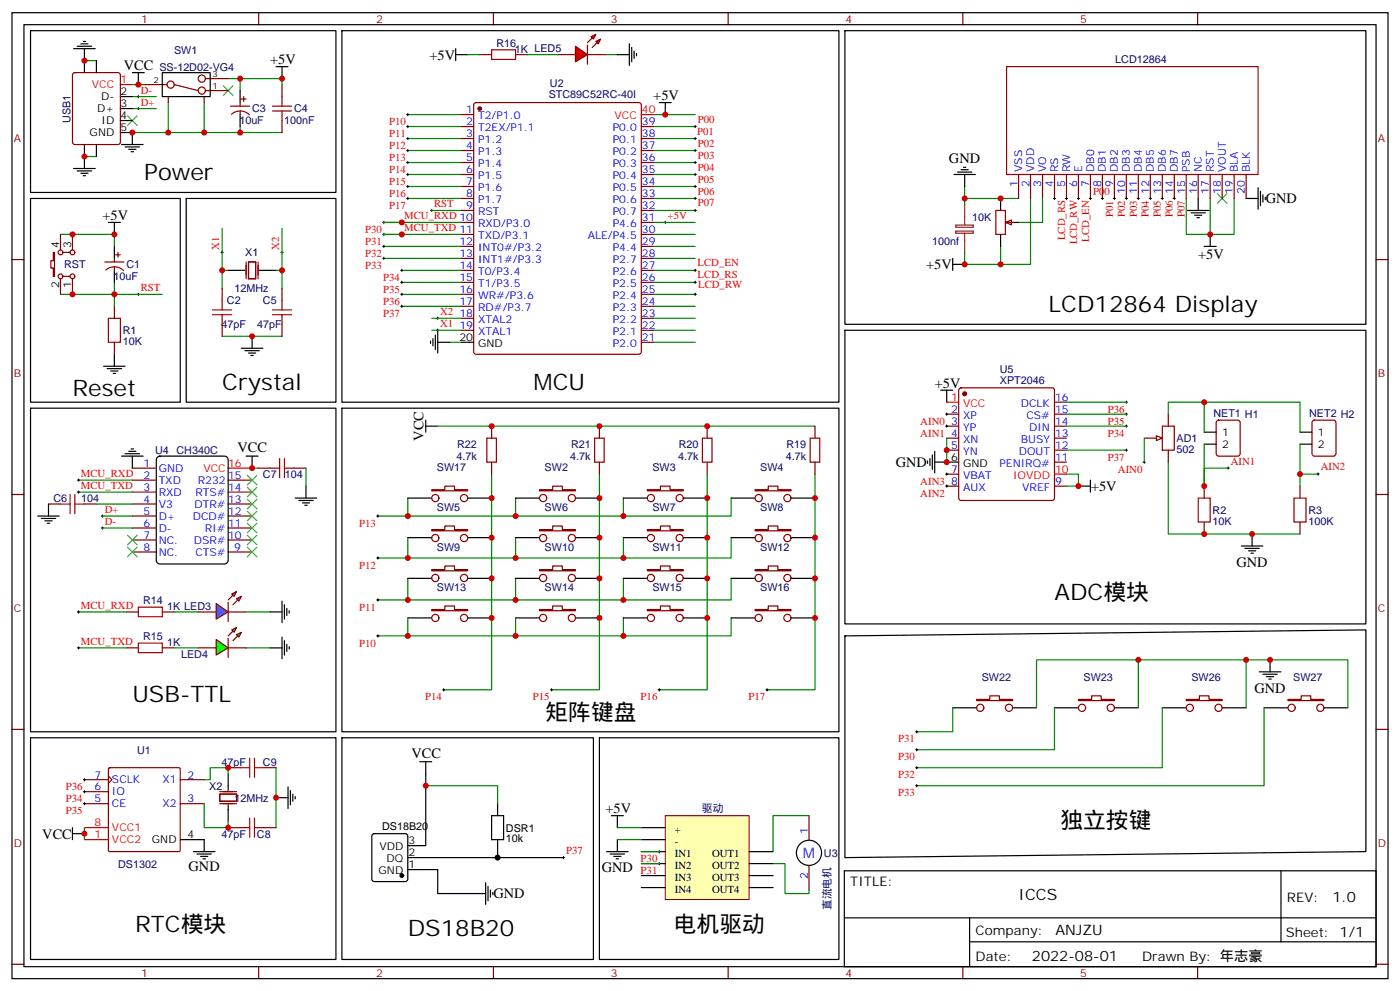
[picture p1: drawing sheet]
<svg xmlns="http://www.w3.org/2000/svg" width="412mm" height="292mm" viewBox="0 0 412 292" stroke-linecap="round" stroke-linejoin="round" font-family="sans-serif">
<g fill="none" stroke="#a10000" stroke-width=".35">
<path d="M80.3 32.7h5.6M80.3 31.3h5.6M83.1 28.4v2.9M83.1 32.7v2.8M31.9 93.7h3.6v7.1h-3.6zM62.6 92.6h5.7M62.6 91.2h5.7M65.4 88.4v2.8M65.4 92.6v2.9M80.3 92.6h5.6M80.3 91.2h5.6M83.1 88.4v2.8"/>
<path d="M83.1 92.6v2.9M79.6 137.8h2.8M82.4 135v5.6M83.8 135v5.6M83.8 137.8h2.8M17.8 148.4h2.8M20.6 145.6v5.6M22 145.6v5.6M22 148.4h2.9M40.7 178.7h7.1v2.8h-7.1z"/>
</g>
<g fill="none" stroke="#870000" stroke-width=".35">
<path d="M76.2 3.7v3.6M145.3 3.7v3.6M214.5 3.7v3.6M283.6 3.7v3.6M352.8 3.7v3.6M21.6 21.6l.4-.2h12.7l.7 .4 .1 20-.5 .7h-13l-.6-.4-.1-20zM42.5 24.9h6.7M49.6 28.4v1.8M51.3 24.9l7.1 1.8M60.1 28.4v1.8M60.5 26.7h6.7M60.5 23.1h6.7"/>
<path d="M67.9 31.3h5.7M68.2 33.6a3.8 3.8 0 0 1 5.2 .2M70.7 30.2v1.1M70.7 32.7v1M71.1 29.1h1.4M71.8 28.4v1.4M83.1 24.9v3.5M83.1 35.5v3.5M136 33.7h3.5M136 37.3h3.5M139.8 30.4l.4-.2h48l.7 .4v73l-.4 .6-48.3 .1-.6-.5-.1-72.9zM188.9 37.3h3.5"/>
<path d="M136 40.8h3.5M136 44.3h3.5M136 47.8h3.5M136 51.4h3.5M136 54.9h3.5M136 58.4h3.5M188.9 40.8h3.5M188.9 44.3h3.5M188.9 47.8h3.5M188.9 51.4h3.5M188.9 54.9h3.5M188.9 58.4h3.5"/>
<path d="M3.5 76.4h3.6M15.7 74.3h.4v7.1h-.4v-2.5h-.7v-2.1h.7zM17.8 69v4.6M18.5 74.3h2.1M21.3 69v4.6M30.9 77.1h5.6M31.2 79.5a3.8 3.8 0 0 1 5.2 .2M33.7 76.1v1M33.7 78.5v1.1M34 75h1.5M34.7 74.3v1.4M72.5 77.1v5"/>
<path d="M73.2 77.1h2.1v5h-2.1zM76 77.1v5M136 61.9h3.5M136 65.5h3.5M136 69h3.5M136 72.5h3.5M136 76.1h3.5M136 79.6h3.5M188.9 61.9h3.5M188.9 65.5h3.5M188.9 69h3.5M188.9 72.5h3.5"/>
<path d="M188.9 76.1h3.5M188.9 79.6h3.5M405.3 76.4h3.6M17.8 82.1v4.5M18.5 81.4h2.1M21.3 82.1v4.5M33.7 90.2v3.5M65.4 84.9v3.5M65.4 95.5v3.5M83.1 84.9v3.5M83.1 95.5v3.5M136 83.1h3.5"/>
<path d="M136 86.6h3.5M136 90.2h3.5M136 93.7h3.5M136 97.2h3.5M188.9 83.1h3.5M188.9 86.6h3.5M188.9 90.2h3.5M188.9 93.7h3.5M188.9 97.2h3.5M33.7 100.8v3.5M188.9 100.8h3.5M39 137.8h7"/>
<path d="M76 137.8h3.6M86.6 137.8h3.5M3.5 145.6h3.6M14.3 148.4h3.5M24.9 148.4h3.5M39 148.4h7M39 141.3h7M39 144.9h7M39 151.9h7M39 155.4h7M39 159h7M67.2 148.4h7.1"/>
<path d="M67.2 141.3h7.1M67.2 144.9h7.1M67.2 151.9h7.1M67.2 155.4h7.1M67.2 159h7.1M405.3 145.6h3.6M39 162.5h7M67.2 162.5h7.1M37.2 180.1h3.5M47.8 180.1h3.5M3.5 214.7h3.6M405.3 214.7h3.6"/>
<path d="M3.5 283.8h3.6M76.2 284.6v3.5M145.3 284.6v3.5M214.5 284.6v3.5M283.6 284.6v3.5M352.8 284.6v3.5M405.3 283.8h3.6"/>
<circle cx="50.3" cy="24.9" r="1.06"/>
<circle cx="59.4" cy="26.7" r="1.06"/>
<circle cx="59.4" cy="23.1" r="1.06"/>
<circle cx="17.8" cy="74.3" r=".71"/>
<circle cx="21.3" cy="74.3" r=".71"/>
<circle cx="17.8" cy="81.4" r=".71"/>
<circle cx="21.3" cy="81.4" r=".71"/>
</g>
<g fill="none" stroke="#008700" stroke-width=".35">
<path d="M24.9 17.9h3.5M39 24.9h3.5M39 28.4h7M39 32h7M49.6 30.2v8.8M60.1 30.2v8.8h-21.1M67.2 23.1h15.9v1.8M70.7 37.3v1.7h-10.6M70.7 39h12.4M70.7 23.1v3.6M120.1 33.7h15.9M120.1 37.3h15.9"/>
<path d="M192.4 33.7h12.4M192.4 37.3h12.4M24.9 46.1h3.5M120.1 40.8h15.9M120.1 44.3h15.9M120.1 47.8h15.9M120.1 51.4h15.9M120.1 54.9h15.9M120.1 58.4h15.9M192.4 40.8h12.4M192.4 44.3h12.4M192.4 47.8h12.4"/>
<path d="M192.4 51.4h12.4M192.4 54.9h12.4M192.4 58.4h12.4M17.8 69h15.9v3.5M65.4 67.2v12.4M67.2 79.6h-1.8v5.3M81.3 79.6h1.8v5.3M83.1 67.2v12.4M113.1 72.5h22.9M113.1 76.1h22.9M113.1 65.5h22.9M113.1 69h22.9"/>
<path d="M118.4 79.6h17.6M127.2 61.9h8.8M192.4 72.5h12.4M192.4 76.1h12.4M192.4 79.6h12.4M192.4 65.5h12.4M192.4 69h12.4M192.4 61.9h12.4M17.8 86.6h30M33.7 83.1v7.1M65.4 99h17.7M118.4 83.1h17.6"/>
<path d="M118.4 86.6h17.6M118.4 90.2h17.6M127.2 97.2h8.8M127.2 93.7h8.8M192.4 83.1h12.4M192.4 86.6h12.4M192.4 90.2h12.4M192.4 93.7h12.4M192.4 97.2h12.4M132.5 100.8h3.5M192.4 100.8h12.4M74.3 137.8h1.7"/>
<path d="M23.1 144.9h15.9M23.1 141.3h15.9M28.4 148.4h10.6M30.2 151.9h8.8M30.2 155.4h8.8"/>
</g>
<g fill="none" stroke="#000" stroke-width=".29">
<path d="M40.4 32h.7M40.4 28.4h.7M40.7 28.1v.7M40.7 31.6v.7M65.1 74.3h.7M65.4 73.9v.7M82.7 74.3h.7M83.1 73.9v.7M126.8 61.9h.7M127.2 61.6v.7M195.6 65.5h.7M196 65.1v.7"/>
<path d="M40.4 86.6h.7M40.7 86.3v.7M128.6 93.7h.7M128.6 97.2h.7M128.9 93.3v.8M128.9 96.9v.7M29.8 151.9h.7M29.8 155.4h.7M30.2 151.6v.7M30.2 155.1v.7"/>
</g>
<g fill="none" stroke="#000" stroke-width=".35">
<path d="M3.5 3.7h405.4v284.4h-405.4zM7.1 7.3h398.2v277.3h-398.2zM9 9h90v47.7h-90zM21.7 14.3h6.3M22.8 13.6h4.2M23.8 12.9h2.1M24.5 12.2h.7M24.9 14.3v7.1M28.4 17.9v3.5M81.3 19.6h3.5M83.1 19.6v3.5M100.7 9h146.4v109.4h-146.4z"/>
<path d="M248.9 9h153.4v86.5h-153.4zM35.5 39h3.5v3.5M35.5 32h3.5M35.5 28.4h3.5M35.5 35.5h3.5M39 21.4h3.5M40.7 21.4v3.5M47.8 21.4h14.1v7h-14.1zM70.7 26.7v3.5M70.7 33.7v3.6M194.2 30.2h3.5M196 30.2v3.5"/>
<path d="M9 58.4h44.1v60h-44.1zM21.7 49.6h6.3M22.8 50.3h4.2M23.8 51h2.1M24.5 51.7h.7M24.9 42.5v7.1M28.4 42.5v3.6M35.8 42.5h6.4M36.9 43.3h4.2M37.9 44h2.1M38.6 44.7h.7M54.9 58.4h44.1v60h-44.1z"/>
<path d="M31.9 65.5h3.6M33.7 65.5v3.5M33.7 72.5v3.6M33.7 79.6v3.5M67.2 79.6h4.9M76.4 79.6h4.9M74.3 99v3.5M127.5 99.7v2.1M128.2 98.6v4.3M128.9 97.6v6.3M248.9 97.2h153.4v86.5h-153.4zM30.5 107.8h6.4"/>
<path d="M31.6 108.5h4.2M32.6 109.2h2.1M33.3 109.9h.7M33.7 104.3v3.5M71.1 102.5h6.3M72.1 103.2h4.3M73.2 103.9h2.1M73.9 104.6h.7M126.8 100.4v.7M128.9 100.8h3.6M136 100.8h3.5M9 120.2h90v95.2h-90z"/>
<path d="M35.8 134.3h6.4M36.9 133.6h4.2M37.9 132.9h2.1M38.6 132.2h.7M39 134.3v3.5M46.3 134.7l.8-.4h19l.9 .4 .2 .6v29.7l-.5 .8-.6 .2h-19l-.9-.5-.2-.5v-29.7zM72.5 134.3h3.5M74.3 134.3v3.5M100.7 120.2h146.4v95.2h-146.4zM11.1 151.9h6.4M12.2 152.6h4.2M13.2 153.3h2.1"/>
<path d="M13.9 154h.7M14.3 148.4v3.5M87 146.6h6.3M88 147.3h4.3M89.1 148h2.1M89.8 148.7h.7M90.1 143.1v3.5M79.6 190.7h3.5M83.1 187.5v6.4M83.8 188.6v4.2M84.5 189.7v2.1M85.2 190.4v.7"/>
<path d="M9 217.2h90v65.2h-90zM100.7 217.2h74.1v65.2h-74.1zM176.6 217.2h70.5v65.2h-70.5zM248.7 256.3h156.6v28.3h-156.6zM377.3 256.4v20.8M248.7 270.2h156.5M285.6 277.2h119.6M285.6 270.2v14.1"/>
</g>
<path d="M35.5 24.9h3.5M188.9 33.7h3.5M67.2 137.8h7.1" fill="none" stroke="#f00" stroke-width=".35"/>
<g fill="none" stroke="#3c3" stroke-width=".35">
<path d="M37.6 34.1l2.8 2.8M40.4 34.1l-2.8 2.8M65.8 25.3l2.8 2.8M68.6 25.3l-2.8 2.8M72.8 139.9l2.9 2.8M75.7 139.9l-2.9 2.8M37.6 157.6l2.8 2.8M40.4 157.6l-2.8 2.8M72.8 143.4l2.9 2.9M72.8 147l2.9 2.8M72.8 150.5l2.9 2.8M72.8 154l2.9 2.8"/>
<path d="M72.8 157.6l2.9 2.8M75.7 143.4l-2.9 2.9M75.7 147l-2.9 2.8M75.7 150.5l-2.9 2.8M75.7 154l-2.9 2.8M75.7 157.6l-2.9 2.8M37.6 161.1l2.8 2.8M40.4 161.1l-2.8 2.8M72.8 161.1l2.9 2.8M75.7 161.1l-2.9 2.8"/>
</g>
<circle cx="141.3" cy="32" r=".53" fill="#870000" stroke="#870000" stroke-width=".35"/>
<path d="M63.7 177.7l3.5 2.4-3.5 2.1z" fill="#09f" stroke="#870000" stroke-width=".35"/>
<path d="M67.2 177.3v5.7z" fill="#f00" stroke="#870000" stroke-width=".35"/>
<g fill="#870000" stroke="#870000" stroke-width=".35">
<path d="M67.2 176.6l1.4-1.4z"/>
<path d="M68.6 178l1.4-1.4z"/>
</g>
<g fill="#09f" stroke="#870000" stroke-width=".35">
<path d="M68.3 174.8l1.4-.7-.7 1.4z"/>
<path d="M69.7 176.2l1.4-.7-.7 1.5z"/>
</g>
<path d="M37.2 190.7h3.5M47.8 190.7h3.5M58.4 180.1h5.3M58.4 190.7h5.3M67.2 180.1h5.3M67.2 190.7h5.3" fill="none" stroke="#870000" stroke-width=".35"/>
<path d="M51.3 180.1h7.1M51.3 190.7h7.1M72.5 180.1h7.1M72.5 190.7h7.1" fill="none" stroke="#008700" stroke-width=".35"/>
<path d="M40.7 189.3h7.1v2.8h-7.1z" fill="none" stroke="#a10000" stroke-width=".35"/>
<g fill="#0f0" stroke="#870000" stroke-width=".35">
<path d="M69.7 186.8l1.4-.7-.7 1.4z"/>
<path d="M68.3 185.4l1.4-.7-.7 1.4z"/>
</g>
<g fill="#870000" stroke="#870000" stroke-width=".35">
<path d="M68.6 188.6l1.4-1.4z"/>
<path d="M67.2 187.2l1.4-1.4z"/>
</g>
<path d="M67.2 187.9v5.6z" fill="#f00" stroke="#870000" stroke-width=".35"/>
<path d="M63.7 188.2l3.5 2.5-3.5 2.1z" fill="#0f0" stroke="#870000" stroke-width=".35"/>
<path d="M134.2 16.1h3.6M134.2 14.3v3.6M83.1 177v6.3M83.8 178v4.2M84.5 179.1v2.1M85.2 179.8v.7M79.6 180.1h3.5" fill="none" stroke="#000" stroke-width=".35"/>
<path d="M178.3 16.1h3.6M23.1 180.1h14.1M23.1 190.7h14.1" fill="none" stroke="#008700" stroke-width=".35"/>
<g fill="#f00" stroke="#870000" stroke-width=".35">
<path d="M169.5 13.6l3.5 2.5-3.5 2.1z"/>
<path d="M173 13.3v5.6z"/>
</g>
<g fill="#870000" stroke="#870000" stroke-width=".35">
<path d="M174.4 11.1l-1.4 1.5z"/>
<path d="M174.4 14l1.5-1.4z"/>
</g>
<g fill="#f00" stroke="#870000" stroke-width=".35">
<path d="M174.1 10.8l1.4-.7-.7 1.4z"/>
<path d="M175.5 12.2l1.4-.7-.7 1.4z"/>
</g>
<g fill="none" stroke="#870000" stroke-width=".35">
<path d="M141.3 16.1h3.5M151.9 16.1h3.5M164.2 16.1h5.3M173 16.1h5.3M300 51.4v7M303.6 51.4v7M307.1 51.4v7M310.6 51.4v7M314.1 51.4v7M317.7 51.4v7M321.2 51.4v7M324.7 51.4v7"/>
<path d="M328.3 51.4v7M331.8 51.4v7M335.3 51.4v7M338.8 51.4v7M342.4 51.4v7M345.9 51.4v7M349.4 51.4v7M353 51.4v7M356.5 51.4v7M360 51.4v7M363.5 51.4v7M367.1 51.4v7"/>
<path d="M296.2 65.5l1.7-.7v1.4zM296.5 65.5h2.1M144.8 125.4v3.6M144.8 136v3.6M176.6 125.4v3.6M176.6 136v3.6M208.3 125.4v3.6M208.3 136v3.6M240.1 125.4v3.6M240.1 136v3.6M127.2 155.9h3.9v-1.1h2.8v1.1h3.9v.4h-10.6zM127.2 144.1h3.9v-1h2.8v1h3.9v.4h-10.6z"/>
<path d="M158.9 155.9h3.9v-1.1h2.8v1.1h3.9v.4h-10.6zM158.9 144.1h3.9v-1h2.8v1h3.9v.4h-10.6zM190.7 155.9h3.9v-1.1h2.8v1.1h3.9v.4h-10.6zM190.7 144.1h3.9v-1h2.8v1h3.9v.4h-10.6zM222.4 155.9h3.9v-1.1h2.8v1.1h3.9v.4h-10.6zM222.4 144.1h3.9v-1h2.8v1h3.9v.4h-10.6zM127.2 179.4h3.9v-1h2.8v1h3.9v.4h-10.6zM127.2 167.7h3.9v-1.1h2.8v1.1h3.9v.3h-10.6zM158.9 179.4h3.9v-1h2.8v1h3.9v.4h-10.6zM158.9 167.7h3.9v-1.1h2.8v1.1h3.9v.3h-10.6zM190.7 179.4h3.9v-1h2.8v1h3.9v.4h-10.6zM190.7 167.7h3.9v-1.1h2.8v1.1h3.9v.3h-10.6z"/>
<path d="M222.4 179.4h3.9v-1h2.8v1h3.9v.4h-10.6zM222.4 167.7h3.9v-1.1h2.8v1.1h3.9v.3h-10.6zM24.9 229.5h7M24.9 236.6h7M24.9 233h7M31.9 228.5l1.1 1-1.1 1.1M32 226.2l.3-.2h20.4l.3 .2 .1 24.1-.2 .3-20.6 .1-.3-.2zM53.1 229.5h7M53.1 236.6h7M64.7 233.8h5v2.1h-5zM64.7 236.6h5M64.7 233h5"/>
<path d="M67.2 226h3.5M77.8 226h3.5M67.2 243.6h3.5M77.8 243.6h3.5"/>
<circle cx="128.2" cy="158.4" r="1.06"/>
<circle cx="128.2" cy="146.6" r="1.06"/>
<circle cx="136.7" cy="158.4" r="1.06"/>
<circle cx="136.7" cy="146.6" r="1.06"/>
<circle cx="160" cy="158.4" r="1.06"/>
<circle cx="160" cy="146.6" r="1.06"/>
<circle cx="168.5" cy="158.4" r="1.06"/>
<circle cx="168.5" cy="146.6" r="1.06"/>
<circle cx="191.7" cy="158.4" r="1.06"/>
<circle cx="191.7" cy="146.6" r="1.06"/>
<circle cx="200.2" cy="158.4" r="1.06"/>
<circle cx="200.2" cy="146.6" r="1.06"/>
<circle cx="223.5" cy="158.4" r="1.06"/>
<circle cx="223.5" cy="146.6" r="1.06"/>
<circle cx="232" cy="158.4" r="1.06"/>
<circle cx="232" cy="146.6" r="1.06"/>
<circle cx="128.2" cy="170.1" r="1.06"/>
<circle cx="136.7" cy="170.1" r="1.06"/>
<circle cx="160" cy="170.1" r="1.06"/>
<circle cx="168.5" cy="170.1" r="1.06"/>
<circle cx="191.7" cy="170.1" r="1.06"/>
<circle cx="200.2" cy="170.1" r="1.06"/>
<circle cx="223.5" cy="170.1" r="1.06"/>
<circle cx="232" cy="170.1" r="1.06"/>
<circle cx="128.2" cy="181.9" r="1.06"/>
<circle cx="136.7" cy="181.9" r="1.06"/>
<circle cx="160" cy="181.9" r="1.06"/>
<circle cx="168.5" cy="181.9" r="1.06"/>
<circle cx="191.7" cy="181.9" r="1.06"/>
<circle cx="200.2" cy="181.9" r="1.06"/>
<circle cx="223.5" cy="181.9" r="1.06"/>
<circle cx="232" cy="181.9" r="1.06"/>
</g>
<g fill="none" stroke="#000" stroke-width=".35">
<path d="M181.9 16.1h3.5M185.4 12.9v6.4M186.1 14v4.2M186.8 15v2.1M187.5 15.7v.7M281 51.4h6.3M282 50.7h4.3M283.1 50h2.1M283.8 49.2h.7M284.2 51.4v3.5M294.7 58.4v3.5M353 58.4v3.5"/>
<path d="M367.1 58.4h3.5M370.6 55.2v6.4M371.3 56.3v4.2M372 57.4v2.1M372.7 58.1v.7M280.6 77.8h3.6M280.6 76.1v3.5M294.7 69v3.5M298.3 65.5h1.7M349.8 61.9h6.3M350.8 62.7h4.3M351.9 63.4h2.1"/>
<path d="M352.6 64.1h.7M354.7 72.5h3.5M356.5 69v3.5M125.4 125.4h3.5M125.4 123.7v3.5M120.1 158.3h7.1M120.1 146.6h7.1M137.8 158.3h7M137.8 146.6h7M151.9 158.3h7M151.9 146.6h7M169.5 158.3h7.1"/>
<path d="M169.5 146.6h7.1M183.6 158.3h7.1M183.6 146.6h7.1M201.3 158.3h7M201.3 146.6h7M215.4 158.3h7M215.4 146.6h7M233 158.3h7.1M233 146.6h7.1M120.1 170.3h7.1M137.8 170.3h7M151.9 170.3h7"/>
<path d="M169.5 170.3h7.1M183.6 170.3h7.1M201.3 170.3h7M215.4 170.3h7M233 170.3h7.1M120.1 181.9h7.1M137.8 181.9h7M151.9 181.9h7M169.5 181.9h7.1M183.6 181.9h7.1M201.3 181.9h7M215.4 181.9h7"/>
<path d="M233 181.9h7.1M67.2 227.8v4.9M67.2 236.9v5M81.3 234.8h3.5M84.8 231.6v6.4M85.5 232.7v4.2M86.3 233.8v2.1M87 234.5v.7M123.6 224.2h3.6M125.4 224.2v24.7h-5.3M146.6 236.6v3.5M21.3 245.4h3.6"/>
<path d="M21.3 243.6v3.6M53.1 247.2h7v3.5M57 250.7h6.3M58 251.4h4.3M59.1 252.1h2.1M59.8 252.8h.7M109.8 245.6l.4-.2h9.2l.5 .2 .2 .5v12.7l-.2 .5-.5 .2h-9.2l-.5-.2-.2-.5v-12.7zM120.1 252.4h45.9M120.1 256h8.8v7h14.2M143.1 259.9v6.3M144.8 240.1h3.5v7.1h-3.5zM146.6 247.2v5.2"/>
<path d="M143.8 260.9v4.2M144.5 262v2.1M145.2 262.7v.7"/>
</g>
<g fill="none" stroke="#a10000" stroke-width=".35">
<path d="M144.8 14.7h7.1v2.8h-7.1zM293.3 61.9h2.9v7.1h-2.9zM143.4 129h2.8v7h-2.8zM175.2 129h2.8v7h-2.8zM206.9 129h2.8v7h-2.8zM238.7 129h2.8v7h-2.8zM70.7 226h2.9M73.6 223.2v5.6M75 223.2v5.6M75 226h2.8M70.7 243.6h2.9M73.6 240.8v5.7"/>
<path d="M75 243.6h2.8M75 240.8v5.7"/>
</g>
<g fill="none" stroke="#008700" stroke-width=".35">
<path d="M137.8 16.1h3.5M155.4 16.1h8.8M284.2 58.4h15.8M284.2 54.9v5.3M303.6 58.4v19.4h-19.4v-3.5M307.1 58.4v7.1h-7.1M349.4 58.4v10.6h7.1v-10.6M363.5 58.4v10.6h-7M294.7 72.5v5.3M90.1 137.8v5.3M128.9 125.4h111.2M144.8 139.6v63.5h-14.1"/>
<path d="M176.6 139.6v63.5h-14.1M208.3 139.6v63.5h-14.1M240.1 139.6v63.5h-14.1M120.1 146.6v5.3M120.1 158.3v6M151.9 146.6v5.3M151.9 158.3v6M183.6 146.6v5.3M183.6 158.3v6M215.4 158.3v6h-104.1M215.4 146.6v5.3h-104.1M120.1 170.3v6.3"/>
<path d="M151.9 170.3v6.3M183.6 170.3v6.3M215.4 170.3v6.3h-104.1M120.1 181.9v5.3M151.9 181.9v5.3M183.6 181.9v5.3M215.4 181.9v5.3h-104.1M60.1 236.6v7h7.1v-1.7M67.2 227.8v-1.8h-5.3v3.5h-1.8M81.3 226v17.6M125.4 231.3h21.2v5.3M24.9 243.6v3.6"/>
</g>
<path d="M118 69h.7M118 65.5h.7M118.4 65.1v.7M118.4 68.7v.7M22.8 141.3h.7M22.8 144.9h.7M23.1 141v.7M23.1 144.5v.7M23.1 179.8v.7M22.8 180.1h.7M22.8 190.7h.7M23.1 190.4v.7" fill="none" stroke="#000" stroke-width=".29"/>
<path d="M358.6 57l2.8 2.8M361.4 57l-2.8 2.8" fill="none" stroke="#3c3" stroke-width=".35"/>
<path d="M296.5 19.6h74.1v31.8h-74.1z" fill="none" stroke="#900" stroke-width=".35"/>
<path d="M281.5 66.3h5.2v.6h-5.2zM281.5 68h5.2v.7h-5.2zM284.2 60.2v6M284.2 68.7v5.6" fill="none" stroke="#8c2424" stroke-width=".35"/>
<circle cx="118.4" cy="257.7" r=".53" fill="#000" stroke="#000" stroke-width=".35"/>
<path d="M24.9 247.2h7M24.9 243.6h7" fill="none" stroke="#f00" stroke-width=".35"/>
<path d="M196 240.1h24.7v24.7h-24.7z" fill="#ffffb0" stroke="#800000" stroke-width=".29"/>
<g fill="none" stroke="#000" stroke-width=".35">
<path d="M277.1 114.9h3.5M278.9 114.9v3.5M273.2 135.7v.7M273.9 135v2.1M274.6 133.9v4.2M275.3 136h7.1M275.3 132.9v6.3M354.7 127.2h3.5M354.7 130.7h3.5M382.9 127.2h3.6M382.9 130.7h3.6M317.7 143.1h3.5"/>
<path d="M321.2 141.3v3.6M368.8 157.2v3.5M365.7 160.7h6.3M366.7 161.4h4.2M367.8 162.1h2.1M368.5 162.8h.7M178.7 250.7h6.3M179.7 251.4h4.3M180.1 240.1h3.5M180.8 252.1h2.1M181.5 252.8h.7M181.9 240.1v3.5"/>
<path d="M181.9 247.2v3.5M188.9 243.6h7.1M188.9 247.2h7.1M188.9 250.7h7.1M188.9 254.2h7.1M188.9 257.7h7.1M220.7 250.7h7M220.7 254.2h7M220.7 257.7h7M188.9 261.3h7.1M220.7 261.3h7"/>
<circle cx="238.3" cy="251" r="3.7"/>
</g>
<g fill="none" stroke="#870000" stroke-width=".35">
<path d="M282.6 114.4l.5-.2h26.8l.5 .2 .2 .5v31.7l-.2 .5-.5 .2h-26.8l-.5-.2-.2-.5v-31.7zM310.6 118.4h3.5M278.9 121.9h3.5M278.9 125.4h3.5M278.9 129h3.5M278.9 132.5h3.5M278.9 139.6h3.5M310.6 121.9h3.5M310.6 125.4h3.5M310.6 129h3.5M310.6 132.5h3.5M310.6 136h3.5"/>
<path d="M337.1 129h3.5M342.4 125.4h3.5v7.1h-3.5zM344.1 121.9v3.5M344.1 132.5v3.5M358.5 123.9l.5-.2h5.6l.6 .4 .1 9.5-.5 .6-5.8 .1-.7-.5-.1-9.4zM386.7 123.9l.5-.2h5.6l.7 .4v9.5l-.4 .6-5.9 .1-.7-.5v-9.4zM278.9 143.1h3.5M310.6 143.1h3.5M354.7 143.1v3.5M354.7 153.7v3.5M382.9 143.1v3.5M382.9 153.7v3.5"/>
<path d="M238.3 240.1v7.1M238.3 254.9v7.1"/>
</g>
<g fill="none" stroke="#008700" stroke-width=".35">
<path d="M314.1 118.4h17.7M278.9 129v7M314.1 139.6h3.6v3.5h-3.6M314.1 121.9h17.7M314.1 125.4h17.7M314.1 132.5h17.7M344.1 136v21.2h38.8M354.7 130.7v12.4M382.9 130.7v12.4M181.9 243.6h7M181.9 247.2h7M227.7 254.2h3.5v8.8h7.1v-1"/>
<path d="M238.3 240.1h-10.6v10.6"/>
</g>
<circle cx="284.2" cy="115.9" r=".53" fill="#870000" stroke="#870000" stroke-width=".35"/>
<path d="M278.9 118.4h3.5M310.6 139.6h3.5" fill="none" stroke="#f00" stroke-width=".35"/>
<g fill="none" stroke="#000" stroke-width=".29">
<path d="M331.4 118.4h.7M331.8 118v.7M278.5 125.4h.7M278.5 121.9h.7M278.5 139.6h.7M278.9 121.6v.7M278.9 125.1v.7M278.9 139.2v.7M331.4 125.4h.7M331.4 121.9h.7M331.4 132.5h.7M331.8 121.6v.7"/>
<path d="M331.8 125.1v.7M331.8 132.2v.7M278.5 143.1h.7M278.9 142.7v.7"/>
</g>
<path d="M353 146.6h3.5v7.1h-3.5zM381.2 146.6h3.5v7.1h-3.5z" fill="none" stroke="#a10000" stroke-width=".35"/>
<path d="M340.6 128.3l1.8 .7-1.8 .7z" fill="#f0f0f0" stroke="#870000" stroke-width=".35"/>
<g fill="none" stroke="#008700" stroke-width=".35">
<path d="M113.1 65.5h5.3M113.1 69h5.3M354.7 118.4v8.8M337.1 129v7M344.1 121.9v-3.5h38.8v8.8M361.8 137.8h-7.1v5.3M382.9 139.6h5.3M335.3 194.2v14.2M367.1 194.2v14.2M280.6 208.4v7h-10.5M305.3 208.4v-14.2h91.8v14.2M310.6 208.4v12.3h-40.5"/>
<path d="M342.4 208.4v17.6h-72.3M372.4 208.4v22.9h-102.3M188.9 254.2h5.3M188.9 250.7h5.3"/>
</g>
<g fill="none" stroke="#000" stroke-width=".29">
<path d="M119.8 37.3h.7M119.8 33.7h.7M120.1 33.4v.7M120.1 36.9v.7M204.4 37.3h.7M204.8 36.9v.7M119.8 44.3h.7M119.8 40.8h.7M119.8 47.8h.7M119.8 51.4h.7M119.8 54.9h.7M119.8 58.4h.7"/>
<path d="M120.1 40.4v.7M120.1 44v.7M120.1 47.5v.7M120.1 51v.7M120.1 54.5v.7M120.1 58.1v.7M204.4 44.3h.7M204.4 40.8h.7M204.4 47.8h.7M204.4 51.4h.7M204.4 54.9h.7M204.4 58.4h.7"/>
<path d="M204.8 40.4v.7M204.8 44v.7M204.8 47.5v.7M204.8 51v.7M204.8 54.5v.7M204.8 58.1v.7M310.3 58.4h.7M310.6 58.1v.7M313.8 58.4h.7M314.1 58.1v.7M317.3 58.4h.7M317.7 58.1v.7"/>
<path d="M320.9 58.4h.7M321.2 58.1v.7M324.4 58.4h.7M324.7 58.1v.7M327.9 58.4h.7M328.3 58.1v.7M331.4 58.4h.7M331.8 58.1v.7M335 58.4h.7M335.3 58.1v.7M338.5 58.4h.7M338.8 58.1v.7"/>
<path d="M342 58.4h.7M342.4 58.1v.7M345.5 58.4h.8M345.9 58.1v.7M112.7 69h.7M112.7 65.5h.7M112.7 72.5h.7M112.7 76.1h.7M113.1 65.1v.7M113.1 68.7v.7M113.1 72.2v.7M113.1 75.7v.7"/>
<path d="M118 79.6h.7M118.4 79.2v.7M204.4 79.6h.7M204.4 61.9h.7M204.8 61.6v.7M204.8 79.2v.7M118 86.6h.7M118 83.1h.7M118 90.2h.7M118.4 82.8v.7M118.4 86.3v.7M118.4 89.8v.7"/>
<path d="M204.4 86.6h.7M204.4 83.1h.7M204.8 82.8v.7M204.8 86.3v.7M336.7 136h.7M337.1 135.7v.7M361.4 137.8h.7M361.8 137.4v.7M387.9 139.6h.7M388.2 139.2v.7M110.9 151.9h.8M111.3 151.6v.7"/>
<path d="M110.9 164.3h.8M110.9 176.6h.8M111.3 163.9v.7M111.3 176.2v.8M110.9 187.2h.8M111.3 186.8v.7M130.4 203.1h.7M130.7 202.7v.7M162.1 203.1h.7M162.5 202.7v.7M193.9 203.1h.7M194.2 202.7v.7"/>
<path d="M225.6 203.1h.7M226 202.7v.7M269.7 215.4h.7M270.1 215.1v.7M24.5 229.5h.7M24.5 236.6h.7M24.5 233h.7M24.9 229.2v.7M24.9 232.7v.7M24.9 236.2v.7M269.7 220.7h.7M269.7 226h.7"/>
<path d="M269.7 231.3h.7M270.1 220.3v.8M270.1 225.6v.7M270.1 230.9v.7M165.6 252.4h.7M166 252.1v.7M193.9 250.7h.7M193.9 254.2h.7M194.2 250.3v.7M194.2 253.9v.7"/>
</g>
<g fill="none" stroke="#000" stroke-width=".35">
<path d="M248.9 187.2l153.4-1.8v65.3l-153.4 1.7zM370.9 197.8h6.4M372 198.5h4.2M373.1 199.2h2.1M373.8 199.9h.7M374.1 194.2v3.6M280.6 208.4h7.1M298.3 208.4h7M310.6 208.4h7.1M328.3 208.4h7M342.4 208.4h7M360 208.4h7.1"/>
<path d="M372.4 208.4h7M390 208.4h7.1"/>
</g>
<g fill="none" stroke="#870000" stroke-width=".35">
<path d="M287.7 205.9h3.9v-1.1h2.8v1.1h3.9v.3h-10.6zM317.7 205.9h3.9v-1.1h2.8v1.1h3.9v.3h-10.6zM349.4 205.9h3.9v-1.1h2.8v1.1h3.9v.3h-10.6zM379.4 205.9h3.9v-1.1h2.8v1.1h3.9v.3h-10.6z"/>
<circle cx="288.7" cy="208.4" r="1.06"/>
<circle cx="297.2" cy="208.4" r="1.06"/>
<circle cx="318.7" cy="208.4" r="1.06"/>
<circle cx="327.2" cy="208.4" r="1.06"/>
<circle cx="350.5" cy="208.4" r="1.06"/>
<circle cx="359" cy="208.4" r="1.06"/>
<circle cx="380.5" cy="208.4" r="1.06"/>
<circle cx="388.9" cy="208.4" r="1.06"/>
</g>
<g fill="#c00">
<circle cx="83.1" cy="79.6" r=".88"/>
<circle cx="70.7" cy="39" r=".88"/>
<circle cx="70.7" cy="23.1" r=".88"/>
<circle cx="49.6" cy="39" r=".88"/>
<circle cx="39" cy="39" r=".88"/>
<circle cx="40.7" cy="24.9" r=".88"/>
<circle cx="24.9" cy="46.1" r=".88"/>
<circle cx="24.9" cy="17.9" r=".88"/>
<circle cx="60.1" cy="39" r=".88"/>
<circle cx="83.1" cy="23.1" r=".88"/>
<circle cx="33.7" cy="86.6" r=".88"/>
<circle cx="65.4" cy="79.6" r=".88"/>
<circle cx="74.3" cy="99" r=".88"/>
<circle cx="33.7" cy="69" r=".88"/>
<circle cx="21.3" cy="86.6" r=".88"/>
<circle cx="21.3" cy="69" r=".88"/>
<circle cx="74.3" cy="137.8" r=".88"/>
<circle cx="144.8" cy="125.4" r=".88"/>
<circle cx="176.6" cy="125.4" r=".88"/>
<circle cx="208.3" cy="125.4" r=".88"/>
<circle cx="176.6" cy="146.6" r=".88"/>
<circle cx="176.6" cy="158.3" r=".88"/>
<circle cx="176.6" cy="170.3" r=".88"/>
<circle cx="176.6" cy="181.9" r=".88"/>
<circle cx="144.8" cy="181.9" r=".88"/>
<circle cx="151.9" cy="187.2" r=".88"/>
<circle cx="151.9" cy="176.6" r=".88"/>
<circle cx="151.9" cy="164.3" r=".88"/>
<circle cx="151.9" cy="151.9" r=".88"/>
<circle cx="208.3" cy="146.6" r=".88"/>
<circle cx="208.3" cy="158.3" r=".88"/>
<circle cx="208.3" cy="170.3" r=".88"/>
<circle cx="144.8" cy="146.6" r=".88"/>
<circle cx="144.8" cy="158.3" r=".88"/>
<circle cx="144.8" cy="170.3" r=".88"/>
<circle cx="120.1" cy="151.9" r=".88"/>
<circle cx="183.6" cy="151.9" r=".88"/>
<circle cx="120.1" cy="164.3" r=".88"/>
<circle cx="183.6" cy="164.3" r=".88"/>
<circle cx="183.6" cy="176.6" r=".88"/>
<circle cx="120.1" cy="176.6" r=".88"/>
<circle cx="120.1" cy="187.2" r=".88"/>
<circle cx="183.6" cy="187.2" r=".88"/>
<circle cx="208.3" cy="181.9" r=".88"/>
<circle cx="240.1" cy="181.9" r=".88"/>
<circle cx="240.1" cy="170.3" r=".88"/>
<circle cx="240.1" cy="158.3" r=".88"/>
<circle cx="240.1" cy="146.6" r=".88"/>
<circle cx="284.2" cy="77.8" r=".88"/>
<circle cx="284.2" cy="58.4" r=".88"/>
<circle cx="294.7" cy="58.4" r=".88"/>
<circle cx="294.7" cy="77.8" r=".88"/>
<circle cx="356.5" cy="69" r=".88"/>
</g>
<circle cx="146.6" cy="252.4" r=".88" fill="#000"/>
<g fill="#c00">
<circle cx="125.4" cy="231.3" r=".88"/>
<circle cx="81.3" cy="234.8" r=".88"/>
<circle cx="67.2" cy="226" r=".88"/>
<circle cx="67.2" cy="243.6" r=".88"/>
<circle cx="24.9" cy="245.4" r=".88"/>
<circle cx="278.9" cy="136" r=".88"/>
<circle cx="278.9" cy="132.5" r=".88"/>
<circle cx="317.7" cy="143.1" r=".88"/>
<circle cx="368.8" cy="157.2" r=".88"/>
<circle cx="354.7" cy="118.4" r=".88"/>
<circle cx="354.7" cy="143.1" r=".88"/>
<circle cx="382.9" cy="139.6" r=".88"/>
<circle cx="354.7" cy="157.2" r=".88"/>
<circle cx="196" cy="33.7" r=".88"/>
<circle cx="367.1" cy="194.2" r=".88"/>
<circle cx="335.3" cy="194.2" r=".88"/>
<circle cx="374.1" cy="194.2" r=".88"/>
<circle cx="118.4" cy="65.5" r=".88"/>
<circle cx="118.4" cy="69" r=".88"/>
</g>
<g font-size="6.7">
<text x="42.5" y="53.1">Power</text>
<text x="308.9" y="91.9">LCD12864 Display</text>
<text x="21.3" y="116.6">Reset</text>
<text x="65.4" y="114.9">Crystal</text>
<text x="157.2" y="114.9">MCU</text>
<text x="310.6" y="176.6">ADC模块</text>
<text x="39" y="206.6">USB-TTL</text>
<text x="160.7" y="211.9">矩阵键盘</text>
<text x="312.4" y="243.6">独立按键</text>
<text x="39.8" y="274.5">RTC模块</text>
<text x="120.1" y="275.4">DS18B20</text>
<text x="198.5" y="274.5">电机驱动</text>
</g>
<text font-size="4.6" x="300" y="264.8">ICCS</text>
<g font-size="4.2">
<text x="126.5" y="17.5">+5V</text>
<text x="36.5" y="20.7">VCC</text>
<text x="79.6" y="18.9">+5V</text>
<text x="192.4" y="29.5">+5V</text>
<text x="279.5" y="48">GND</text>
<text x="372.9" y="59.7">GND</text>
<text x="30.2" y="64.8">+5V</text>
<text x="352.9" y="76.4">+5V</text>
<text x="272.8" y="79.1">+5V</text>
<text x="275.3" y="114.2">+5V</text>
<text x="124.7" y="129.7" transform="rotate(-90 124.7 129.7)">VCC</text>
<text x="69.9" y="133.1">VCC</text>
<text x="263.9" y="137.4">GND</text>
<text x="321.4" y="144.5">+5V</text>
<text x="364.2" y="166.8">GND</text>
<text x="369.5" y="203.9">GND</text>
<text x="121.2" y="223.2">VCC</text>
<text x="178.3" y="239.4">+5V</text>
<text x="12.5" y="246.8">VCC</text>
<text x="55.6" y="256.3">GND</text>
<text x="177.3" y="256.7">GND</text>
<text x="145.3" y="264.4">GND</text>
<text x="392.5" y="265.6">1.0</text>
<text x="310.9" y="275.2">ANJZU</text>
<text x="304" y="283">2022-08-01</text>
</g>
<text font-size="4.2" fill="#00f" x="236.5" y="252.4">M</text>
<g font-size="3.9">
<text x="250.5" y="260.9">TITLE:</text>
<text x="379.1" y="265.6">REV:</text>
<text x="287.4" y="275.1">Company:</text>
<text x="378.7" y="275.7">Sheet: 1/1</text>
<text x="287.4" y="282.8">Date:</text>
<text x="336.4" y="282.9">Drawn By: 年志豪</text>
</g>
<g font-size="3.2" fill="#800">
<text x="41.6" y="6.7">1</text>
<text x="110.8" y="6.7">2</text>
<text x="179.9" y="6.7">3</text>
<text x="249.1" y="6.7">4</text>
<text x="318.2" y="6.7">5</text>
<text x="4.1" y="41.8">A</text>
<text x="405.9" y="41.8">A</text>
<text x="4.1" y="111">B</text>
<text x="405.9" y="111">B</text>
<text x="4.1" y="180.1">C</text>
<text x="405.9" y="180.1">C</text>
<text x="4.1" y="249.3">D</text>
<text x="405.9" y="249.3">D</text>
<text x="41.6" y="287.5">1</text>
<text x="110.8" y="287.5">2</text>
<text x="179.9" y="287.5">3</text>
<text x="249.1" y="287.5">4</text>
<text x="318.2" y="287.5">5</text>
</g>
<g font-size="3.2" fill="#000080">
<text x="51.3" y="15.9">SW1</text>
<text x="146.2" y="13.7">R16</text>
<text x="151.6" y="15.5">1K LED5</text>
<text x="46.9" y="20.8">SS-12D02-VG4</text>
<text x="328.5" y="18.6">LCD12864</text>
<text x="161.6" y="28.9">STC89C52RC-40I</text>
<text x="162" y="25.7">U2</text>
<text x="74.3" y="33.1">C3</text>
<text x="86.6" y="33.1">C4</text>
<text x="20.7" y="36.3" transform="rotate(-90 20.7 36.3)">USB1</text>
<text x="70.5" y="36.6">10uF</text>
<text x="83.7" y="36.6">100nF</text>
<text x="286.4" y="64.9">10K</text>
<text x="274.6" y="72">100nf</text>
<text x="72.2" y="75.4">X1</text>
<text x="18.9" y="79">RST</text>
<text x="33.5" y="82.5">10uF</text>
<text x="37.2" y="78.9">C1</text>
<text x="66.9" y="89.5">C2</text>
<text x="69" y="86">12MHz</text>
<text x="77.4" y="89.5">C5</text>
<text x="36.2" y="101.5">10K</text>
<text x="36.2" y="98.3">R1</text>
<text x="65.2" y="96.6">47pF</text>
<text x="75.8" y="96.6">47pF</text>
<text x="294.5" y="113.1">XPT2046</text>
<text x="294.5" y="109.9">U5</text>
<text x="357.4" y="122.6">NET1 H1</text>
<text x="385.6" y="122.6">NET2 H2</text>
<text x="346.6" y="130.1">AD1</text>
<text x="45.7" y="133.6">U4</text>
<text x="52" y="133.8">CH340C</text>
<text x="134.5" y="135.5">4.7k</text>
<text x="134.7" y="132">R22</text>
<text x="168" y="135.5">4.7k</text>
<text x="168.3" y="132">R21</text>
<text x="199.7" y="135.5">4.7k</text>
<text x="199.9" y="132">R20</text>
<text x="231.5" y="135.5">4.7k</text>
<text x="231.7" y="132">R19</text>
<text x="346.6" y="133.3">502</text>
<text x="77.4" y="140.7">C7</text>
<text x="83.9" y="140.7">104</text>
<text x="128.7" y="138.7">SW17</text>
<text x="160.4" y="138.7">SW2</text>
<text x="192.2" y="138.7">SW3</text>
<text x="223.9" y="138.7">SW4</text>
<text x="15.7" y="147.7">C6</text>
<text x="23.9" y="147.7">104</text>
<text x="128.7" y="150.4">SW5</text>
<text x="160.4" y="150.4">SW6</text>
<text x="192.2" y="150.4">SW7</text>
<text x="223.9" y="150.4">SW8</text>
<text x="357.2" y="154.4">10K</text>
<text x="357.2" y="151.3">R2</text>
<text x="385.4" y="154.4">100K</text>
<text x="385.4" y="151.3">R3</text>
<text x="128.7" y="162.2">SW9</text>
<text x="160.4" y="162.2">SW10</text>
<text x="192.2" y="162.2">SW11</text>
<text x="223.9" y="162.2">SW12</text>
<text x="128.7" y="173.9">SW13</text>
<text x="160.4" y="173.9">SW14</text>
<text x="192.2" y="173.9">SW15</text>
<text x="223.9" y="173.9">SW16</text>
<text x="42.2" y="177.7">R14</text>
<text x="49.3" y="179.5">1K LED3</text>
<text x="42.2" y="188.3">R15</text>
<text x="49.3" y="190.1">1K</text>
<text x="53.4" y="193.7">LED4</text>
<text x="289.2" y="200.4">SW22</text>
<text x="319.2" y="200.4">SW23</text>
<text x="350.9" y="200.4">SW26</text>
<text x="380.9" y="200.4">SW27</text>
<text x="40.4" y="221.8">U1</text>
<text x="65.2" y="225.4">47pF</text>
<text x="77.4" y="225.4">C9</text>
<text x="61.7" y="232.4">X2</text>
<text x="69" y="236">12MHz</text>
<text x="206.8" y="239">驱动</text>
<text x="65.2" y="246.5">47pF</text>
<text x="75.7" y="246.5">C8</text>
<text x="34.8" y="255.4">DS1302</text>
<text x="242.7" y="252.2">U3</text>
<text x="244.7" y="267.9" transform="rotate(-90 244.7 267.9)">直流电机</text>
</g>
<g font-size="3.2" fill="#f00">
<text x="27.1" y="26">VCC</text>
<text x="35.5" y="24.6">1</text>
<text x="41.5" y="27.6">D-</text>
<text x="41.5" y="31.1">D+</text>
<text x="181" y="35.1">VCC</text>
<text x="189.1" y="33.4">40</text>
<text x="114.6" y="40.4">P11</text>
<text x="114.6" y="36.9">P10</text>
<text x="205.3" y="39.8">P01</text>
<text x="205.5" y="36.3">P00</text>
<text x="114.6" y="43.9">P12</text>
<text x="114.6" y="47.4">P13</text>
<text x="205.6" y="43.1">P02</text>
<text x="205.6" y="46.7">P03</text>
<text x="114.6" y="51">P14</text>
<text x="205.6" y="50.2">P04</text>
<text x="205.6" y="53.7">P05</text>
<text x="114.6" y="54.5">P15</text>
<text x="114.6" y="58">P16</text>
<text x="205.6" y="57.3">P06</text>
<text x="322" y="57.3">P00</text>
<text x="114.6" y="61.6">P17</text>
<text x="119.1" y="64.6">MCU_RXD 10</text>
<text x="127.9" y="61.1">RST</text>
<text x="196.7" y="64.6">+5V</text>
<text x="205.6" y="60.8">P07</text>
<text x="327.9" y="63.9" transform="rotate(-90 327.9 63.9)">P01</text>
<text x="331.4" y="63.9" transform="rotate(-90 331.4 63.9)">P02</text>
<text x="334.9" y="63.9" transform="rotate(-90 334.9 63.9)">P03</text>
<text x="338.5" y="63.9" transform="rotate(-90 338.5 63.9)">P04</text>
<text x="342" y="63.9" transform="rotate(-90 342 63.9)">P05</text>
<text x="345.5" y="63.9" transform="rotate(-90 345.5 63.9)">P06</text>
<text x="349" y="63.9" transform="rotate(-90 349 63.9)">P07</text>
<text x="107.6" y="68.6">P30</text>
<text x="119.1" y="68.1">MCU_TXD 11</text>
<text x="313.8" y="70.7" transform="rotate(-90 313.8 70.7)">LCD_RS</text>
<text x="317.3" y="72" transform="rotate(-90 317.3 72)">LCD_RW</text>
<text x="320.8" y="71.1" transform="rotate(-90 320.8 71.1)">LCD_EN</text>
<text x="64.6" y="73.6" transform="rotate(-90 64.6 73.6)">X1</text>
<text x="82.2" y="73.6" transform="rotate(-90 82.2 73.6)">X2</text>
<text x="107.6" y="72.1">P31</text>
<text x="107.6" y="75.7">P32</text>
<text x="107.6" y="79.2">P33</text>
<text x="112.9" y="82.7">P34</text>
<text x="205.5" y="78.4">LCD_EN</text>
<text x="205.5" y="82">LCD_RS</text>
<text x="41.5" y="85.8">RST</text>
<text x="112.9" y="89.8">P36</text>
<text x="112.9" y="86.3">P35</text>
<text x="205.6" y="84.9">LCD_RW</text>
<text x="112.9" y="93.3">P37</text>
<text x="129.6" y="92.8">X2</text>
<text x="129.6" y="96.3">X1</text>
<text x="280.2" y="118">1</text>
<text x="283.7" y="119.8">VCC</text>
<text x="271.1" y="125.1">AIN0</text>
<text x="326.3" y="125.1">P35</text>
<text x="326.3" y="121.5">P36</text>
<text x="271.1" y="128.6">AIN1</text>
<text x="326.3" y="128.6">P34</text>
<text x="67.2" y="137.4">16</text>
<text x="326.3" y="135.6">P37</text>
<text x="362.5" y="136.9">AIN1</text>
<text x="23.8" y="140.4">MCU_RXD</text>
<text x="23.8" y="144">MCU_TXD</text>
<text x="59.9" y="138.9">VCC</text>
<text x="271.1" y="142.7">AIN3</text>
<text x="298.4" y="141">IOVDD</text>
<text x="310.8" y="139.2">10</text>
<text x="329.3" y="139.2">AIN0</text>
<text x="389" y="138.4">AIN2</text>
<text x="271.1" y="146.2">AIN2</text>
<text x="30.9" y="151">D+</text>
<text x="30.9" y="154.6">D-</text>
<text x="105.8" y="155">P13</text>
<text x="105.8" y="167.4">P12</text>
<text x="23.8" y="179.2">MCU_RXD</text>
<text x="105.8" y="179.7">P11</text>
<text x="23.8" y="189.8">MCU_TXD</text>
<text x="105.8" y="190.3">P10</text>
<text x="125.2" y="206.2">P14</text>
<text x="157" y="206.2">P15</text>
<text x="188.7" y="206.2">P16</text>
<text x="220.5" y="206.2">P17</text>
<text x="264.6" y="218.5">P31</text>
<text x="264.6" y="223.8">P30</text>
<text x="19.4" y="232.7">P36</text>
<text x="264.6" y="229.1">P32</text>
<text x="19.4" y="239.7">P35</text>
<text x="19.4" y="236.2">P34</text>
<text x="264.6" y="234.4">P33</text>
<text x="27.8" y="243.3">8</text>
<text x="33" y="244.7">VCC1</text>
<text x="27.8" y="246.8">1</text>
<text x="33" y="248.2">VCC2</text>
<text x="166.8" y="251.3">P37</text>
<text x="188.7" y="253.8">P30</text>
<text x="188.7" y="257.4">P31</text>
</g>
<g font-size="3.2">
<text x="29.8" y="29.5">D-</text>
<text x="35.5" y="28.1">2</text>
<text x="28.6" y="33">D+</text>
<text x="35.5" y="31.6">3</text>
<text x="35.5" y="35.1">4</text>
<text x="26.4" y="40.1">GND</text>
<text x="29.9" y="36.5">ID</text>
<text x="35.5" y="38.7">5</text>
<text x="17.5" y="72.9" transform="rotate(-90 17.5 72.9)">4</text>
<text x="21" y="72.9" transform="rotate(-90 21 72.9)">3</text>
<text x="17.5" y="84.8" transform="rotate(-90 17.5 84.8)">2</text>
<text x="21" y="84.8" transform="rotate(-90 21 84.8)">1</text>
<text x="135.3" y="100.4">20</text>
<text x="140.8" y="102.2">GND</text>
<text x="360" y="128.3">1</text>
<text x="360" y="131.8">2</text>
<text x="388.2" y="128.3">1</text>
<text x="388.2" y="131.8">2</text>
<text x="280.2" y="135.7">6</text>
<text x="283.7" y="137.4">GND</text>
<text x="112.6" y="244.3">DS18B20</text>
<text x="149" y="244.9">DSR1</text>
<text x="198.8" y="245.2">+</text>
<text x="44.8" y="248.2">GND</text>
<text x="55.2" y="246.8">4</text>
<text x="111.8" y="250.3">VDD</text>
<text x="120.3" y="248.6">3</text>
<text x="149" y="247.9">10k</text>
<text x="198.8" y="248.7">-</text>
<text x="111.5" y="257.4">GND</text>
<text x="113.9" y="253.9">DQ</text>
<text x="120.3" y="255.6">1</text>
<text x="120.3" y="252.1">2</text>
<text x="198.8" y="252.3">IN1</text>
<text x="198.8" y="255.8">IN2</text>
<text x="209.7" y="252.3">OUT1</text>
<text x="209.7" y="255.8">OUT2</text>
<text x="198.8" y="259.3">IN3</text>
<text x="198.8" y="262.9">IN4</text>
<text x="209.7" y="259.3">OUT3</text>
<text x="209.7" y="262.9">OUT4</text>
</g>
<g font-size="3.2" fill="#00f">
<text x="137.3" y="33.4">1</text>
<text x="140.8" y="35.1">T2/P1.0</text>
<text x="137.3" y="36.9">2</text>
<text x="137.3" y="40.4">3</text>
<text x="140.8" y="38.7">T2EX/P1.1</text>
<text x="180.5" y="38.7">P0.0</text>
<text x="189.1" y="40.4">38</text>
<text x="189.1" y="36.9">39</text>
<text x="137.3" y="44">4</text>
<text x="137.3" y="47.5">5</text>
<text x="140.8" y="42.2">P1.2</text>
<text x="140.8" y="45.7">P1.3</text>
<text x="180.5" y="45.7">P0.2</text>
<text x="180.5" y="42.2">P0.1</text>
<text x="189.1" y="47.5">36</text>
<text x="189.1" y="44">37</text>
<text x="137.3" y="51">6</text>
<text x="140.8" y="49.2">P1.4</text>
<text x="140.8" y="52.8">P1.5</text>
<text x="180.5" y="52.8">P0.4</text>
<text x="180.5" y="49.2">P0.3</text>
<text x="189.1" y="51">35</text>
<text x="301.1" y="50.7" transform="rotate(-90 301.1 50.7)">VSS</text>
<text x="304.6" y="50.7" transform="rotate(-90 304.6 50.7)">VDD</text>
<text x="308.2" y="50.7" transform="rotate(-90 308.2 50.7)">VO</text>
<text x="311.7" y="50.7" transform="rotate(-90 311.7 50.7)">RS</text>
<text x="315.2" y="50.7" transform="rotate(-90 315.2 50.7)">RW</text>
<text x="318.7" y="50.7" transform="rotate(-90 318.7 50.7)">E</text>
<text x="322.3" y="50.7" transform="rotate(-90 322.3 50.7)">DB0</text>
<text x="325.8" y="50.7" transform="rotate(-90 325.8 50.7)">DB1</text>
<text x="329.3" y="50.7" transform="rotate(-90 329.3 50.7)">DB2</text>
<text x="332.8" y="50.7" transform="rotate(-90 332.8 50.7)">DB3</text>
<text x="336.4" y="50.7" transform="rotate(-90 336.4 50.7)">DB4</text>
<text x="339.9" y="50.7" transform="rotate(-90 339.9 50.7)">DB5</text>
<text x="343.4" y="50.7" transform="rotate(-90 343.4 50.7)">DB6</text>
<text x="347" y="50.7" transform="rotate(-90 347 50.7)">DB7</text>
<text x="350.5" y="50.7" transform="rotate(-90 350.5 50.7)">PSB</text>
<text x="354" y="50.7" transform="rotate(-90 354 50.7)">NC</text>
<text x="357.5" y="50.7" transform="rotate(-90 357.5 50.7)">RST</text>
<text x="361.1" y="50.7" transform="rotate(-90 361.1 50.7)">VOUT</text>
<text x="364.6" y="50.7" transform="rotate(-90 364.6 50.7)">BLA</text>
<text x="368.1" y="50.7" transform="rotate(-90 368.1 50.7)">BLK</text>
<text x="137.3" y="54.5">7</text>
<text x="137.3" y="58.1">8</text>
<text x="140.8" y="56.3">P1.6</text>
<text x="140.8" y="59.8">P1.7</text>
<text x="180.5" y="59.8">P0.6</text>
<text x="180.5" y="56.3">P0.5</text>
<text x="189.1" y="58.1">33</text>
<text x="189.1" y="54.5">34</text>
<text x="299.7" y="55.1" transform="rotate(-90 299.7 55.1)">1</text>
<text x="303.2" y="55.1" transform="rotate(-90 303.2 55.1)">2</text>
<text x="306.7" y="55.1" transform="rotate(-90 306.7 55.1)">3</text>
<text x="310.3" y="55.1" transform="rotate(-90 310.3 55.1)">4</text>
<text x="313.8" y="55.1" transform="rotate(-90 313.8 55.1)">5</text>
<text x="317.3" y="55.1" transform="rotate(-90 317.3 55.1)">6</text>
<text x="320.9" y="55.1" transform="rotate(-90 320.9 55.1)">7</text>
<text x="324.4" y="55.1" transform="rotate(-90 324.4 55.1)">8</text>
<text x="327.9" y="55.1" transform="rotate(-90 327.9 55.1)">9</text>
<text x="331.4" y="57.2" transform="rotate(-90 331.4 57.2)">10</text>
<text x="335" y="57.2" transform="rotate(-90 335 57.2)">11</text>
<text x="338.5" y="57.2" transform="rotate(-90 338.5 57.2)">12</text>
<text x="342" y="57.2" transform="rotate(-90 342 57.2)">13</text>
<text x="345.5" y="57.2" transform="rotate(-90 345.5 57.2)">14</text>
<text x="349.1" y="57.2" transform="rotate(-90 349.1 57.2)">15</text>
<text x="352.6" y="57.2" transform="rotate(-90 352.6 57.2)">16</text>
<text x="356.1" y="57.2" transform="rotate(-90 356.1 57.2)">17</text>
<text x="359.7" y="57.2" transform="rotate(-90 359.7 57.2)">18</text>
<text x="363.2" y="57.2" transform="rotate(-90 363.2 57.2)">19</text>
<text x="366.7" y="57.2" transform="rotate(-90 366.7 57.2)">20</text>
<text x="137.3" y="61.6">9</text>
<text x="140.8" y="63.4">RST</text>
<text x="180.5" y="63.4">P0.7</text>
<text x="189.1" y="65.1">31</text>
<text x="189.1" y="61.6">32</text>
<text x="140.8" y="66.9">RXD/P3.0</text>
<text x="140.8" y="70.4">TXD/P3.1</text>
<text x="173.1" y="70.4">ALE/P4.5</text>
<text x="180.5" y="66.9">P4.6</text>
<text x="189.1" y="68.7">30</text>
<text x="135.3" y="72.2">12</text>
<text x="135.3" y="75.7">13</text>
<text x="140.8" y="73.9">INT0#/P3.2</text>
<text x="140.8" y="77.5">INT1#/P3.3</text>
<text x="180.5" y="77.5">P2.7</text>
<text x="180.5" y="73.9">P4.4</text>
<text x="189.1" y="75.7">28</text>
<text x="189.1" y="72.2">29</text>
<text x="135.3" y="79.2">14</text>
<text x="135.3" y="82.8">15</text>
<text x="140.8" y="81">T0/P3.4</text>
<text x="180.5" y="81">P2.6</text>
<text x="189.1" y="82.8">26</text>
<text x="189.1" y="79.2">27</text>
<text x="135.3" y="86.3">16</text>
<text x="135.3" y="89.8">17</text>
<text x="140.8" y="84.5">T1/P3.5</text>
<text x="140.8" y="88.1">WR#/P3.6</text>
<text x="180.5" y="88.1">P2.4</text>
<text x="180.5" y="84.5">P2.5</text>
<text x="189.1" y="89.8">24</text>
<text x="189.1" y="86.3">25</text>
<text x="135.3" y="93.3">18</text>
<text x="140.8" y="91.6">RD#/P3.7</text>
<text x="140.8" y="95.1">XTAL2</text>
<text x="180.5" y="95.1">P2.2</text>
<text x="180.5" y="91.6">P2.3</text>
<text x="189.1" y="93.3">23</text>
<text x="135.3" y="96.9">19</text>
<text x="140.8" y="98.6">XTAL1</text>
<text x="180.5" y="98.6">P2.1</text>
<text x="189.1" y="100.4">21</text>
<text x="189.1" y="96.9">22</text>
<text x="180.5" y="102.2">P2.0</text>
<text x="300.7" y="119.8">DCLK</text>
<text x="310.8" y="118">16</text>
<text x="280.2" y="121.6">2</text>
<text x="280.2" y="125.1">3</text>
<text x="283.7" y="123.3">XP</text>
<text x="302.3" y="123.3">CS#</text>
<text x="310.8" y="125.1">14</text>
<text x="310.8" y="121.6">15</text>
<text x="280.2" y="128.6">4</text>
<text x="283.7" y="126.9">YP</text>
<text x="283.7" y="130.4">XN</text>
<text x="300.7" y="130.4">BUSY</text>
<text x="303.2" y="126.9">DIN</text>
<text x="310.8" y="128.6">13</text>
<text x="42.3" y="137.4">1</text>
<text x="280.2" y="132.2">5</text>
<text x="283.7" y="133.9">YN</text>
<text x="294.4" y="137.4">PENIRQ#</text>
<text x="300.1" y="133.9">DOUT</text>
<text x="310.8" y="135.7">11</text>
<text x="310.8" y="132.2">12</text>
<text x="42.3" y="141">2</text>
<text x="46.7" y="142.4">TXD</text>
<text x="46.7" y="138.9">GND</text>
<text x="58.2" y="142.4">R232</text>
<text x="67.2" y="141">15</text>
<text x="280.2" y="139.2">7</text>
<text x="280.2" y="142.7">8</text>
<text x="283.7" y="141">VBAT</text>
<text x="310.8" y="142.7">9</text>
<text x="42.3" y="148">4</text>
<text x="42.3" y="144.5">3</text>
<text x="46.7" y="149.4">V3</text>
<text x="46.7" y="145.9">RXD</text>
<text x="57.3" y="149.4">DTR#</text>
<text x="57.6" y="145.9">RTS#</text>
<text x="67.2" y="144.5">14</text>
<text x="67.2" y="148">13</text>
<text x="283.7" y="144.5">AUX</text>
<text x="301.1" y="144.5">VREF</text>
<text x="42.3" y="155.1">6</text>
<text x="42.3" y="151.6">5</text>
<text x="46.7" y="153">D+</text>
<text x="56.8" y="153">DCD#</text>
<text x="67.2" y="151.6">12</text>
<text x="67.2" y="155.1">11</text>
<text x="42.3" y="158.6">7</text>
<text x="46.7" y="160">NC.</text>
<text x="46.7" y="156.5">D-</text>
<text x="57.1" y="160">DSR#</text>
<text x="60.4" y="156.5">RI#</text>
<text x="67.2" y="158.6">10</text>
<text x="42.3" y="162.1">8</text>
<text x="46.7" y="163.5">NC.</text>
<text x="57.6" y="163.5">CTS#</text>
<text x="69" y="162.1">9</text>
<text x="27.8" y="232.7">6</text>
<text x="27.8" y="229.2">7</text>
<text x="33" y="230.6">SCLK</text>
<text x="47.8" y="230.6">X1</text>
<text x="55.2" y="229.2">2</text>
<text x="27.8" y="236.2">5</text>
<text x="33" y="237.6">CE</text>
<text x="33" y="234.1">IO</text>
<text x="47.8" y="237.6">X2</text>
<text x="55.2" y="236.2">3</text>
<text x="237.9" y="245.4" transform="rotate(-90 237.9 245.4)">1</text>
<text x="237.9" y="258.7" transform="rotate(-90 237.9 258.7)">2</text>
</g>
<g font-size="2.5">
<text x="62.6" y="22.8">3</text>
<text x="45.2" y="24.6">2</text>
<text x="62.6" y="26.3">1</text>
</g>
</svg>
